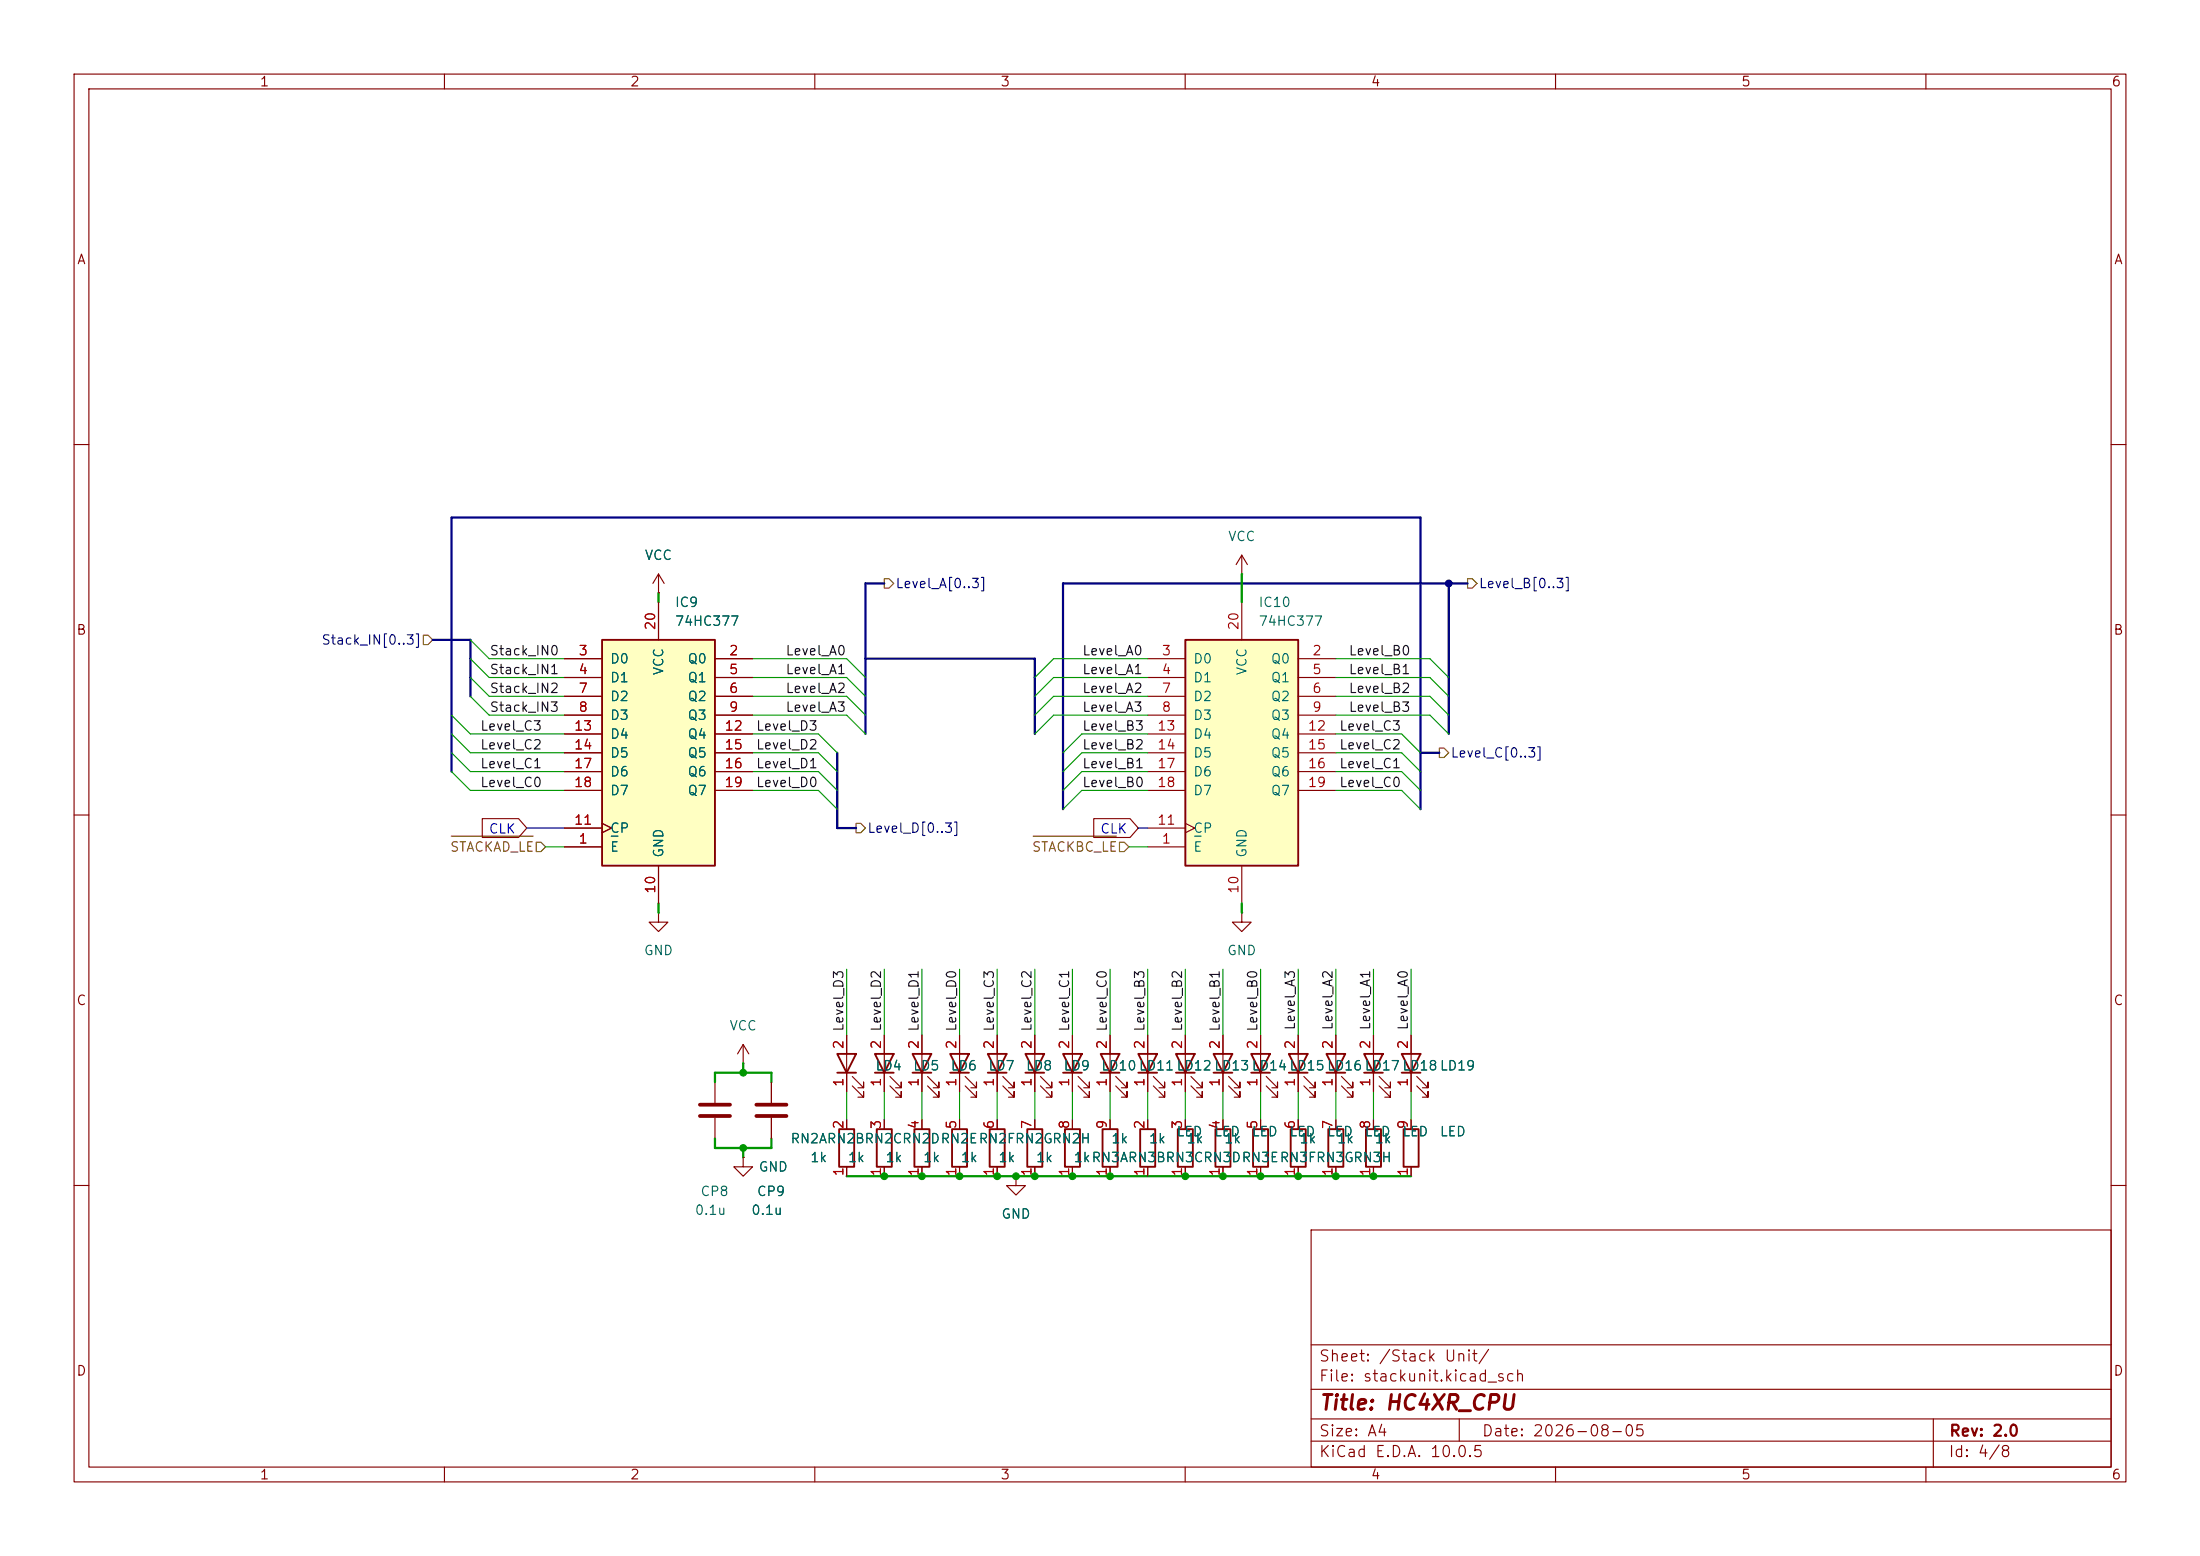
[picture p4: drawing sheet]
<svg xmlns="http://www.w3.org/2000/svg" width="297mm" height="210mm" viewBox="0 0 297 210" stroke-linecap="round" stroke-linejoin="round" font-family="sans-serif">
<g fill="none" stroke="#840000" stroke-width=".15">
<path d="M10 10h277v190h-277zM12 12h273v186h-273zM60 10v2M110 10v2M160 10v2M210 10v2M260 10v2M10 60h2M285 60h2M10 110h2M285 110h2M114.3 139.7v7.6"/>
<path d="M139.7 139.7v7.6M144.8 139.7v7.6M149.9 139.7v7.6M154.9 139.7v7.6M165.1 139.7v7.6M185.4 139.7v7.6M190.5 139.7v7.6M115.1 146.6l1.5 1.5v-.8v.8h-.8M115.1 145.3l1.5 1.5v-.7v.7h-.8M129.5 151.1v1.3M129.5 157.5v1.3M137.2 158.8v1.2h1.2l-1.2 1.3-1.3-1.3h1.3"/>
<path d="M137.2 158.8h.1M139.7 151.1v1.3M139.7 157.5v1.3M140.5 146.6l1.5 1.5v-.8v.8h-.8M140.5 145.3l1.5 1.5v-.7v.7h-.8M144.8 151.1v1.3M144.8 157.5v1.3M145.5 146.6l1.6 1.5v-.8v.8h-.8M145.5 145.3l1.6 1.5v-.7v.7h-.8M150.6 146.6l1.5 1.5v-.8v.8h-.7M150.6 145.3l1.5 1.5v-.7v.7h-.7M154.9 151.1v1.3"/>
<path d="M154.9 157.5v1.3M155.7 146.6l1.5 1.5v-.8v.8h-.7M155.7 145.3l1.5 1.5v-.7v.7h-.7M160 151.1v1.3M160 157.5v1.3M165.9 146.6l1.5 1.5v-.8v.8h-.8M165.9 145.3l1.5 1.5v-.7v.7h-.8M175.3 151.1v1.3M175.3 157.5v1.3M185.4 151.1v1.3M185.4 157.5v1.3M186.2 146.6l1.5 1.5v-.8v.8h-.8"/>
<path d="M186.2 145.3l1.5 1.5v-.7v.7h-.8M190.5 151.1v1.3M190.5 157.5v1.3M191.3 146.6l1.5 1.5v-.8v.8h-.8M191.3 145.3l1.5 1.5v-.7v.7h-.8M10 160h2M177 166h108v32h-108zM285 160h2M60 198v2M110 198v2M160 198v2M177 194.5h108"/>
<path d="M177 191.5h108M177 187.5h108M177 181.5h108M197 191.5v3M210 198v2M260 198v2M261 191.5v6.5"/>
</g>
<g fill="none" stroke="#840000" stroke-width=".25">
<path d="M113 142.2h2.6l-1.3 2.6zM113 144.8h2.6M128.5 152.4h2.1v5.1h-2.1zM138.4 142.2h2.6l-1.3 2.6zM138.4 144.8h2.6M138.7 152.4h2v5.1h-2zM143.5 142.2h2.5l-1.2 2.6zM143.5 144.8h2.5M143.8 152.4h2v5.1h-2zM148.6 142.2h2.5l-1.2 2.6zM148.6 144.8h2.5M153.7 142.2h2.5l-1.3 2.6z"/>
<path d="M153.7 144.8h2.5M153.9 152.4h2.1v5.1h-2.1zM159 152.4h2v5.1h-2zM163.8 142.2h2.6l-1.3 2.6zM163.8 144.8h2.6M174.2 152.4h2.1v5.1h-2.1zM184.1 142.2h2.6l-1.3 2.6zM184.1 144.8h2.6M184.4 152.4h2v5.1h-2zM189.2 142.2h2.6l-1.3 2.6zM189.2 144.8h2.6M189.5 152.4h2v5.1h-2z"/>
</g>
<path d="M160 86.4h15.3v30.4h-15.3z" fill="#ffffc2"/>
<g fill="none" stroke="#840000" stroke-width=".25">
<path d="M160 86.4h15.3v30.4h-15.3zM118.1 142.2h2.5l-1.2 2.6zM118.1 144.8h2.5M123.2 142.2h2.5l-1.2 2.6zM123.2 144.8h2.5M128.3 142.2h2.5l-1.3 2.6zM128.3 144.8h2.5M133.3 142.2h2.6l-1.3 2.6zM133.3 144.8h2.6M133.6 152.4h2v5.1h-2zM148.8 152.4h2.1v5.1h-2.1zM158.7 142.2h2.6l-1.3 2.6z"/>
<path d="M158.7 144.8h2.6M164.1 152.4h2v5.1h-2z"/>
</g>
<g fill="none" stroke="#840000" stroke-width=".15">
<path d="M88.9 77.5l-.8 1.2M88.9 77.5l.8 1.2M88.9 77.5v2.5M167.6 77.5h.1M167.6 74.9v2.6M167.6 74.9l.8 1.3M167.6 74.9l-.7 1.3M88.9 80h.1M154.9 88.9h5.1M154.9 91.4h5.1M154.9 94h5.1M154.9 96.5h5.1"/>
<path d="M154.9 99.1h5.1M167.6 81.3v5.1M175.3 88.9h5M175.3 91.4h5M175.3 94h5M175.3 96.5h5M175.3 99.1h5M154.9 114.3h5.1M154.9 111.8h5.1M154.9 101.6h5.1M154.9 104.1h5.1M154.9 106.7h5.1"/>
<path d="M160 111.1l1.3 .7-1.3 .6M167.6 116.8v5.1M175.3 101.6h5M175.3 104.1h5M175.3 106.7h5M119.4 139.7v7.6M124.5 139.7v7.6M129.5 139.7v7.6M134.6 139.7v7.6M160 139.7v7.6M167.6 123.2v1.3h1.3l-1.3 1.2-1.2-1.2h1.2M167.6 123.2h.1"/>
<path d="M120.1 146.6l1.6 1.5v-.8v.8h-.8M120.1 145.3l1.6 1.5v-.7v.7h-.8M125.2 146.6l1.5 1.5v-.8v.8h-.7M125.2 145.3l1.5 1.5v-.7v.7h-.7M130.3 146.6l1.5 1.5v-.8v.8h-.7M130.3 145.3l1.5 1.5v-.7v.7h-.7M134.6 151.1v1.3M134.6 157.5v1.3M135.4 146.6l1.5 1.5v-.8v.8h-.8M135.4 145.3l1.5 1.5v-.7v.7h-.8M149.9 151.1v1.3M149.9 157.5v1.3"/>
<path d="M160.8 146.6l1.5 1.5v-.8v.8h-.8M160.8 145.3l1.5 1.5v-.7v.7h-.8M165.1 151.1v1.3M165.1 157.5v1.3"/>
</g>
<path d="M161.3 112.9h.9" fill="none" stroke="#006464" stroke-width=".15"/>
<path d="M81.3 86.4h15.2v30.4h-15.2z" fill="#ffffc2"/>
<path d="M81.3 86.4h15.2v30.4h-15.2zM113.3 152.4h2v5.1h-2zM118.4 152.4h2v5.1h-2zM123.4 152.4h2.1v5.1h-2.1zM168.9 142.2h2.5l-1.2 2.6zM168.9 144.8h2.5M169.2 152.4h2v5.1h-2zM174 142.2h2.5l-1.2 2.6zM174 144.8h2.5M179.1 142.2h2.5l-1.3 2.6zM179.1 144.8h2.5M179.3 152.4h2.1v5.1h-2.1z" fill="none" stroke="#840000" stroke-width=".25"/>
<g fill="none" stroke="#840000" stroke-width=".15">
<path d="M76.2 88.9h5.1M76.2 91.4h5.1M76.2 94h5.1M76.2 96.5h5.1M76.2 99.1h5.1M88.9 80h.1M88.9 81.3v5.1M96.5 88.9h5.1M96.5 91.4h5.1M96.5 94h5.1M96.5 96.5h5.1M96.5 99.1h5.1"/>
<path d="M65.1 110.5h4.9l1.1 1.3-1.1 1.2h-4.9zM76.2 114.3h5.1M76.2 111.8h5.1M76.2 101.6h5.1M76.2 104.1h5.1M76.2 106.7h5.1M81.3 111.1l1.2 .7-1.2 .6M88.9 116.8v5.1M96.5 101.6h5.1M96.5 104.1h5.1M96.5 106.7h5.1M147.7 110.5h4.9l1.1 1.3-1.1 1.2h-4.9z"/>
<path d="M88.9 123.2v1.3h1.3l-1.3 1.2-1.3-1.2h1.3M88.9 123.2h.1M114.3 139.7v2.5M119.4 139.7v2.5M124.5 139.7v2.5M129.5 139.7v2.5M134.6 139.7v2.5M139.7 139.7v2.5M144.8 139.7v2.5M149.9 139.7v2.5M154.9 139.7v2.5M160 139.7v2.5"/>
<path d="M165.1 139.7v2.5M170.2 139.7v7.6M175.3 139.7v7.6M180.3 139.7v7.6M185.4 139.7v2.5M190.5 139.7v2.5M96.5 146.1v2.7M96.5 150.9v2.8M100.3 143.5h.1M100.3 156.2v1.3h1.3l-1.3 1.3-1.2-1.3h1.2M100.3 156.2h.1M100.3 141l-.7 1.2"/>
<path d="M100.3 141l.8 1.2M100.3 141v2.5M104.1 146.1v2.7M104.1 150.9v2.8M114.3 144.8v2.5M114.3 151.1v1.3M114.3 157.5v1.3M119.4 144.8v2.5M119.4 151.1v1.3M119.4 157.5v1.3M124.5 144.8v2.5M124.5 151.1v1.3"/>
<path d="M124.5 157.5v1.3M129.5 144.8v2.5M129.5 151.1v1.3M129.5 157.5v1.3M134.6 144.8v2.5M134.6 151.1v1.3M134.6 157.5v1.3M137.2 158.8h.1M139.7 144.8v2.5M139.7 151.1v1.3M139.7 157.5v1.3M144.8 144.8v2.5"/>
<path d="M144.8 151.1v1.3M144.8 157.5v1.3M149.9 144.8v2.5M149.9 151.1v1.3M149.9 157.5v1.3M154.9 144.8v2.5M154.9 151.1v1.3M154.9 157.5v1.3M160 144.8v2.5M160 151.1v1.3M160 157.5v1.3M165.1 144.8v2.5"/>
<path d="M165.1 151.1v1.3M165.1 157.5v1.3M170.2 151.1v1.3M170.2 157.5v1.3M170.9 146.6l1.6 1.5v-.8v.8h-.8M170.9 145.3l1.6 1.5v-.7v.7h-.8M175.3 151.1v1.3M175.3 157.5v1.3M176 146.6l1.5 1.5v-.8v.8h-.7M176 145.3l1.5 1.5v-.7v.7h-.7M180.3 151.1v1.3M180.3 157.5v1.3"/>
<path d="M181.1 146.6l1.5 1.5v-.8v.8h-.7M181.1 145.3l1.5 1.5v-.7v.7h-.7M185.4 144.8v2.5M185.4 151.1v1.3M185.4 157.5v1.3M190.5 144.8v2.5M190.5 151.1v1.3M190.5 157.5v1.3"/>
</g>
<path d="M82.5 112.9h.9" fill="none" stroke="#006464" stroke-width=".15"/>
<path d="M94.5 149.1h4.1M94.5 150.6h4.1M102.1 149.1h4.1M102.1 150.6h4.1" fill="none" stroke="#840000" stroke-width=".51"/>
<path d="M119.4 78.1h.6l.6 .6-.6 .7h-.6zM198.1 78.1h.7l.6 .6-.6 .7h-.7zM57.1 85.7h.7l.6 .7-.6 .6h-.7zM60.9 112.9h11.1M72.4 113.7h.6l.7 .6-.7 .6h-.6zM115.6 111.1h.6l.6 .7-.6 .6h-.6zM139.5 112.9h11.2M151.1 113.7h.7l.6 .6-.6 .6h-.7zM194.3 101h.6l.7 .6-.7 .6h-.6z" fill="none" stroke="#725600" stroke-width=".15"/>
<path d="M119.4 78.7h-2.6v20.4M195.6 78.7v20.4M198.1 78.7h-54.6v30.5M58.4 86.4h5.1v7.6M116.8 88.9h22.9v10.2M61 104.1v-34.2h130.8v39.3M113 101.6v10.2h2.6M191.8 101.6h2.5" fill="none" stroke="#000084" stroke-width=".3"/>
<g fill="none" stroke="#009600" stroke-width=".15">
<path d="M61 99.1l2.5 2.5h12.7M61 96.5l2.5 2.6h12.7M63.5 88.9l2.5 2.5h10.2M63.5 86.4l2.5 2.5h10.2M63.5 91.4l2.5 2.6h10.2M63.5 94l2.5 2.5h10.2M101.6 99.1h8.9l2.5 2.5M101.6 91.4h12.7l2.5 2.6M101.6 88.9h12.7l2.5 2.5M101.6 94h12.7l2.5 2.5M101.6 96.5h12.7l2.5 2.6M154.9 99.1h-8.9l-2.5 2.5"/>
<path d="M154.9 91.4h-12.7l-2.5 2.6M154.9 88.9h-12.7l-2.5 2.5M154.9 94h-12.7l-2.5 2.5M154.9 96.5h-12.7l-2.5 2.6M180.3 99.1h8.9l2.6 2.5M180.3 91.4h12.7l2.6 2.6M180.3 88.9h12.7l2.6 2.5M180.3 94h12.7l2.6 2.5M180.3 96.5h12.7l2.6 2.6M61 104.1l2.5 2.6h12.7M61 101.6l2.5 2.5h12.7M73.7 114.3h2.5"/>
<path d="M101.6 101.6h8.9l2.5 2.5M101.6 106.7h8.9l2.5 2.5M101.6 104.1h8.9l2.5 2.6M152.4 114.3h2.5M154.9 101.6h-8.9l-2.5 2.5M154.9 106.7h-8.9l-2.5 2.5M154.9 104.1h-8.9l-2.5 2.6M180.3 101.6h8.9l2.6 2.5M180.3 106.7h8.9l2.6 2.5M180.3 104.1h8.9l2.6 2.6M114.3 130.8v8.9M119.4 130.8v8.9"/>
<path d="M124.5 130.8v8.9M129.5 130.8v8.9M134.6 130.8v8.9M139.7 130.8v8.9M144.8 130.8v8.9M149.9 130.8v8.9M154.9 130.8v8.9M160 130.8v8.9M165.1 130.8v8.9M170.2 130.8v8.9M175.3 130.8v8.9M180.3 130.8v8.9"/>
<path d="M185.4 130.8v8.9M190.5 130.8v8.9M114.3 147.3v3.8M119.4 147.3v3.8M124.5 147.3v3.8M129.5 147.3v3.8M134.6 147.3v3.8M139.7 147.3v3.8M144.8 147.3v3.8M149.9 147.3v3.8M154.9 147.3v3.8M160 147.3v3.8"/>
<path d="M165.1 147.3v3.8M170.2 147.3v3.8M175.3 147.3v3.8M180.3 147.3v3.8M185.4 147.3v3.8M190.5 147.3v3.8"/>
</g>
<path d="M167.6 77.5v3.8M88.9 80v1.3M88.9 121.9v1.3M167.6 121.9v1.3M96.5 146.1v-1.3h7.6v1.3M96.5 153.7v1.2h7.6v-1.2M100.3 143.5v1.3M100.3 154.9v1.3M114.3 158.8h76.2" fill="none" stroke="#009600" stroke-width=".3"/>
<path d="M71.1 111.8h5.1M153.7 111.8h1.2" fill="none" stroke="#0000c2" stroke-width=".15"/>
<g fill="#009600" stroke="#009600" stroke-width=".14">
<circle cx="160" cy="158.8" r=".46"/>
<circle cx="149.9" cy="158.8" r=".46"/>
<circle cx="144.8" cy="158.8" r=".46"/>
<circle cx="185.4" cy="158.8" r=".46"/>
<circle cx="180.3" cy="158.8" r=".46"/>
<circle cx="175.3" cy="158.8" r=".46"/>
<circle cx="170.2" cy="158.8" r=".46"/>
<circle cx="165.1" cy="158.8" r=".46"/>
<circle cx="124.5" cy="158.8" r=".46"/>
<circle cx="119.4" cy="158.8" r=".46"/>
<circle cx="100.3" cy="154.9" r=".46"/>
<circle cx="100.3" cy="144.8" r=".46"/>
<circle cx="134.6" cy="158.8" r=".46"/>
<circle cx="137.2" cy="158.8" r=".46"/>
<circle cx="139.7" cy="158.8" r=".46"/>
<circle cx="129.5" cy="158.8" r=".46"/>
</g>
<circle cx="195.6" cy="78.7" r=".46" fill="#000084" stroke="#000084" stroke-width=".14"/>
<text font-size="2" fill="#840000" x="178" y="190.8">Title: HC4XR_CPU</text>
<g font-size="1.5" fill="#840000">
<text x="178" y="184.1">Sheet: /Stack Unit/</text>
<text x="178" y="186.8">File: stackunit.kicad_sch</text>
<text x="178" y="197">KiCad E.D.A. 10.0.5</text>
<text x="178" y="194.2">Size: A4</text>
<text x="200" y="194.2">Date: 2026-08-05</text>
<text x="263" y="197">Id: 4/8</text>
<text x="263" y="194.2">Rev: 2.0</text>
</g>
<g font-size="1.3" fill="#840000">
<text x="35" y="12">1</text>
<text x="85" y="12">2</text>
<text x="135" y="12">3</text>
<text x="185" y="12">4</text>
<text x="235" y="12">5</text>
<text x="285" y="12">6</text>
<text x="10.3" y="36">A</text>
<text x="285.3" y="36">A</text>
<text x="10.2" y="86">B</text>
<text x="285.2" y="86">B</text>
<text x="10.2" y="136">C</text>
<text x="285.2" y="136">C</text>
<text x="10.2" y="186">D</text>
<text x="285.2" y="186">D</text>
<text x="35" y="200">1</text>
<text x="85" y="200">2</text>
<text x="135" y="200">3</text>
<text x="185" y="200">4</text>
<text x="235" y="200">5</text>
<text x="285" y="200">6</text>
</g>
<g font-size="1.3" fill="#006464">
<text x="87" y="75.9">VCC</text>
<text x="165.7" y="73.4">VCC</text>
<text x="91" y="82.2">IC9</text>
<text x="169.8" y="82.2">IC10</text>
<text x="82.3" y="89.9">D0</text>
<text x="91" y="84.8">74HC377</text>
<text x="92.7" y="89.9">Q0</text>
<text x="161" y="89.9">D0</text>
<text x="169.8" y="84.8">74HC377</text>
<text x="171.5" y="89.9">Q0</text>
<text x="82.3" y="92.4">D1</text>
<text x="82.3" y="94.9">D2</text>
<text x="89.9" y="91.2" transform="rotate(-90 89.9 91.2)">VCC</text>
<text x="92.7" y="92.4">Q1</text>
<text x="92.7" y="94.9">Q2</text>
<text x="161" y="92.4">D1</text>
<text x="161" y="94.9">D2</text>
<text x="168.6" y="91.2" transform="rotate(-90 168.6 91.2)">VCC</text>
<text x="171.5" y="92.4">Q1</text>
<text x="171.5" y="94.9">Q2</text>
<text x="82.3" y="97.5">D3</text>
<text x="82.3" y="100">D4</text>
<text x="92.7" y="97.5">Q3</text>
<text x="92.7" y="100">Q4</text>
<text x="161" y="97.5">D3</text>
<text x="161" y="100">D4</text>
<text x="171.5" y="97.5">Q3</text>
<text x="171.5" y="100">Q4</text>
<text x="82.3" y="102.6">D5</text>
<text x="82.3" y="105.1">D6</text>
<text x="82.3" y="107.6">D7</text>
<text x="92.7" y="102.6">Q5</text>
<text x="92.7" y="105.1">Q6</text>
<text x="92.7" y="107.6">Q7</text>
<text x="161" y="102.6">D5</text>
<text x="161" y="105.1">D6</text>
<text x="161" y="107.6">D7</text>
<text x="171.5" y="102.6">Q5</text>
<text x="171.5" y="105.1">Q6</text>
<text x="171.5" y="107.6">Q7</text>
<text x="82.3" y="112.7">CP</text>
<text x="161" y="112.7">CP</text>
<text x="82.3" y="115.3">E</text>
<text x="89.9" y="115.9" transform="rotate(-90 89.9 115.9)">GND</text>
<text x="161" y="115.3">E</text>
<text x="168.6" y="115.9" transform="rotate(-90 168.6 115.9)">GND</text>
<text x="86.8" y="129.2">GND</text>
<text x="165.6" y="129.2">GND</text>
<text x="98.4" y="139.4">VCC</text>
<text x="118.1" y="144.8">LD4</text>
<text x="123.2" y="144.8">LD5</text>
<text x="128.3" y="144.8">LD6</text>
<text x="133.3" y="144.8">LD7</text>
<text x="138.4" y="144.8">LD8</text>
<text x="143.5" y="144.8">LD9</text>
<text x="148.6" y="144.8">LD10LD11LD12LD13LD14LD15LD16LD17LD18LD19</text>
<text x="106.6" y="154.6">RN2ARN2BRN2CRN2DRN2ERN2FRN2GRN2H</text>
<text x="149.9" y="154.6">1k</text>
<text x="155" y="154.6">1k</text>
<text x="158.7" y="153.7">LED</text>
<text x="160.1" y="154.6">1k</text>
<text x="163.8" y="153.7">LED</text>
<text x="165.2" y="154.6">1k</text>
<text x="168.9" y="153.7">LED</text>
<text x="174" y="153.7">LED</text>
<text x="175.3" y="154.6">1k</text>
<text x="179.1" y="153.7">LED</text>
<text x="180.4" y="154.6">1k</text>
<text x="184.1" y="153.7">LED</text>
<text x="185.5" y="154.6">1k</text>
<text x="189.2" y="153.7">LED</text>
<text x="194.3" y="153.7">LED</text>
<text x="94.5" y="161.7">CP8</text>
<text x="102.1" y="161.7">CP9</text>
<text x="102.3" y="158.4">GND</text>
<text x="109.3" y="157.2">1k</text>
<text x="114.4" y="157.2">1k</text>
<text x="119.4" y="157.2">1k</text>
<text x="124.5" y="157.2">1k</text>
<text x="129.6" y="157.2">1k</text>
<text x="134.7" y="157.2">1k</text>
<text x="139.8" y="157.2">1k</text>
<text x="144.8" y="157.2">1kRN3ARN3BRN3CRN3DRN3ERN3FRN3GRN3H</text>
<text x="93.7" y="164.3">0.1u</text>
<text x="101.3" y="164.3">0.1u</text>
<text x="135.1" y="164.8">GND</text>
</g>
<g font-size="1.3" fill="#000084">
<text x="120.8" y="79.7">Level_A[0..3]</text>
<text x="199.6" y="79.7">Level_B[0..3]</text>
<text x="43.3" y="87.3">Stack_IN[0..3]</text>
<text x="195.7" y="102.6">Level_C[0..3]</text>
<text x="117" y="112.7">Level_D[0..3]</text>
</g>
<g font-size="1.3" fill="#0f0f0f">
<text x="66" y="88.8">Stack_IN0</text>
<text x="106" y="88.8">Level_A0</text>
<text x="146" y="88.8">Level_A0</text>
<text x="182" y="88.8">Level_B0</text>
<text x="66" y="91.3">Stack_IN1</text>
<text x="66" y="93.9">Stack_IN2</text>
<text x="106" y="93.9">Level_A2</text>
<text x="106" y="91.3">Level_A1</text>
<text x="146" y="91.3">Level_A1</text>
<text x="146" y="93.9">Level_A2</text>
<text x="182" y="93.9">Level_B2</text>
<text x="182" y="91.3">Level_B1</text>
<text x="64.7" y="98.9">Level_C3</text>
<text x="64.7" y="101.5">Level_C2</text>
<text x="66" y="96.4">Stack_IN3</text>
<text x="102" y="98.9">Level_D3</text>
<text x="102" y="101.5">Level_D2</text>
<text x="106" y="96.4">Level_A3</text>
<text x="146" y="96.4">Level_A3</text>
<text x="146" y="101.5">Level_B2</text>
<text x="146" y="98.9">Level_B3</text>
<text x="180.7" y="98.9">Level_C3</text>
<text x="180.7" y="101.5">Level_C2</text>
<text x="182" y="96.4">Level_B3</text>
<text x="64.7" y="106.6">Level_C0</text>
<text x="64.7" y="104">Level_C1</text>
<text x="102" y="104">Level_D1</text>
<text x="102" y="106.6">Level_D0</text>
<text x="146" y="104">Level_B1</text>
<text x="146" y="106.6">Level_B0</text>
<text x="180.7" y="104">Level_C1</text>
<text x="180.7" y="106.6">Level_C0</text>
<text x="114.2" y="139.3" transform="rotate(-90 114.2 139.3)">Level_D3</text>
<text x="119.3" y="139.3" transform="rotate(-90 119.3 139.3)">Level_D2</text>
<text x="124.3" y="139.3" transform="rotate(-90 124.3 139.3)">Level_D1</text>
<text x="129.4" y="139.3" transform="rotate(-90 129.4 139.3)">Level_D0</text>
<text x="134.5" y="139.3" transform="rotate(-90 134.5 139.3)">Level_C3</text>
<text x="139.6" y="139.3" transform="rotate(-90 139.6 139.3)">Level_C2</text>
<text x="144.7" y="139.3" transform="rotate(-90 144.7 139.3)">Level_C1</text>
<text x="149.7" y="139.3" transform="rotate(-90 149.7 139.3)">Level_C0</text>
<text x="154.8" y="139.3" transform="rotate(-90 154.8 139.3)">Level_B3</text>
<text x="159.9" y="139.3" transform="rotate(-90 159.9 139.3)">Level_B2</text>
<text x="165" y="139.3" transform="rotate(-90 165 139.3)">Level_B1</text>
<text x="170.1" y="139.3" transform="rotate(-90 170.1 139.3)">Level_B0</text>
<text x="175.1" y="139.1" transform="rotate(-90 175.1 139.1)">Level_A3</text>
<text x="180.2" y="139.1" transform="rotate(-90 180.2 139.1)">Level_A2</text>
<text x="185.3" y="139.1" transform="rotate(-90 185.3 139.1)">Level_A1</text>
<text x="190.4" y="139.1" transform="rotate(-90 190.4 139.1)">Level_A0</text>
</g>
<g font-size="1.3" fill="#a90000">
<text x="78" y="88.8">3</text>
<text x="88.8" y="85.2" transform="rotate(-90 88.8 85.2)">20</text>
<text x="98.3" y="88.8">2</text>
<text x="156.7" y="88.8">3</text>
<text x="167.5" y="85.2" transform="rotate(-90 167.5 85.2)">20</text>
<text x="177.1" y="88.8">2</text>
<text x="78" y="91.3">4</text>
<text x="78" y="93.8">7</text>
<text x="98.3" y="91.3">5</text>
<text x="98.3" y="93.8">6</text>
<text x="156.7" y="91.3">4</text>
<text x="156.7" y="93.8">7</text>
<text x="177.1" y="91.3">5</text>
<text x="177.1" y="93.8">6</text>
<text x="77.4" y="98.9">13</text>
<text x="77.4" y="101.5">14</text>
<text x="78" y="96.4">8</text>
<text x="97.7" y="98.9">12</text>
<text x="97.7" y="101.5">15</text>
<text x="98.3" y="96.4">9</text>
<text x="156.1" y="98.9">13</text>
<text x="156.1" y="101.5">14</text>
<text x="156.7" y="96.4">8</text>
<text x="176.5" y="98.9">12</text>
<text x="176.5" y="101.5">15</text>
<text x="177.1" y="96.4">9</text>
<text x="77.4" y="104">17</text>
<text x="77.4" y="106.5">18</text>
<text x="97.7" y="104">16</text>
<text x="97.7" y="106.5">19</text>
<text x="156.1" y="104">17</text>
<text x="156.1" y="106.5">18</text>
<text x="176.5" y="104">16</text>
<text x="176.5" y="106.5">19</text>
<text x="77.4" y="111.6">11</text>
<text x="156.1" y="111.6">11</text>
<text x="78" y="114.2">1</text>
<text x="156.7" y="114.2">1</text>
<text x="88.8" y="120.7" transform="rotate(-90 88.8 120.7)">10</text>
<text x="167.5" y="120.7" transform="rotate(-90 167.5 120.7)">10</text>
<text x="114.2" y="141.7" transform="rotate(-90 114.2 141.7)">2</text>
<text x="119.2" y="141.7" transform="rotate(-90 119.2 141.7)">2</text>
<text x="124.3" y="141.7" transform="rotate(-90 124.3 141.7)">2</text>
<text x="129.4" y="141.7" transform="rotate(-90 129.4 141.7)">2</text>
<text x="134.5" y="141.7" transform="rotate(-90 134.5 141.7)">2</text>
<text x="139.6" y="141.7" transform="rotate(-90 139.6 141.7)">2</text>
<text x="144.6" y="141.7" transform="rotate(-90 144.6 141.7)">2</text>
<text x="149.7" y="141.7" transform="rotate(-90 149.7 141.7)">2</text>
<text x="154.8" y="141.7" transform="rotate(-90 154.8 141.7)">2</text>
<text x="159.9" y="141.7" transform="rotate(-90 159.9 141.7)">2</text>
<text x="165" y="141.7" transform="rotate(-90 165 141.7)">2</text>
<text x="170" y="141.7" transform="rotate(-90 170 141.7)">2</text>
<text x="175.1" y="141.7" transform="rotate(-90 175.1 141.7)">2</text>
<text x="180.2" y="141.7" transform="rotate(-90 180.2 141.7)">2</text>
<text x="185.3" y="141.7" transform="rotate(-90 185.3 141.7)">2</text>
<text x="190.4" y="141.7" transform="rotate(-90 190.4 141.7)">2</text>
<text x="114.2" y="146.8" transform="rotate(-90 114.2 146.8)">1</text>
<text x="119.2" y="146.8" transform="rotate(-90 119.2 146.8)">1</text>
<text x="124.3" y="146.8" transform="rotate(-90 124.3 146.8)">1</text>
<text x="129.4" y="146.8" transform="rotate(-90 129.4 146.8)">1</text>
<text x="134.5" y="146.8" transform="rotate(-90 134.5 146.8)">1</text>
<text x="139.6" y="146.8" transform="rotate(-90 139.6 146.8)">1</text>
<text x="144.6" y="146.8" transform="rotate(-90 144.6 146.8)">1</text>
<text x="149.7" y="146.8" transform="rotate(-90 149.7 146.8)">1</text>
<text x="154.8" y="146.8" transform="rotate(-90 154.8 146.8)">1</text>
<text x="159.9" y="146.8" transform="rotate(-90 159.9 146.8)">1</text>
<text x="165" y="146.8" transform="rotate(-90 165 146.8)">1</text>
<text x="170" y="146.8" transform="rotate(-90 170 146.8)">1</text>
<text x="175.1" y="146.8" transform="rotate(-90 175.1 146.8)">1</text>
<text x="180.2" y="146.8" transform="rotate(-90 180.2 146.8)">1</text>
<text x="185.3" y="146.8" transform="rotate(-90 185.3 146.8)">1</text>
<text x="190.4" y="146.8" transform="rotate(-90 190.4 146.8)">1</text>
<text x="114.2" y="152.5" transform="rotate(-90 114.2 152.5)">2</text>
<text x="119.2" y="152.5" transform="rotate(-90 119.2 152.5)">3</text>
<text x="124.3" y="152.5" transform="rotate(-90 124.3 152.5)">4</text>
<text x="129.4" y="152.5" transform="rotate(-90 129.4 152.5)">5</text>
<text x="134.5" y="152.5" transform="rotate(-90 134.5 152.5)">6</text>
<text x="139.6" y="152.5" transform="rotate(-90 139.6 152.5)">7</text>
<text x="144.6" y="152.5" transform="rotate(-90 144.6 152.5)">8</text>
<text x="149.7" y="152.5" transform="rotate(-90 149.7 152.5)">9</text>
<text x="154.8" y="152.5" transform="rotate(-90 154.8 152.5)">2</text>
<text x="159.9" y="152.5" transform="rotate(-90 159.9 152.5)">3</text>
<text x="165" y="152.5" transform="rotate(-90 165 152.5)">4</text>
<text x="170" y="152.5" transform="rotate(-90 170 152.5)">5</text>
<text x="175.1" y="152.5" transform="rotate(-90 175.1 152.5)">6</text>
<text x="180.2" y="152.5" transform="rotate(-90 180.2 152.5)">7</text>
<text x="185.3" y="152.5" transform="rotate(-90 185.3 152.5)">8</text>
<text x="190.4" y="152.5" transform="rotate(-90 190.4 152.5)">9</text>
<text x="114.2" y="158.8" transform="rotate(-90 114.2 158.8)">1</text>
<text x="119.2" y="158.8" transform="rotate(-90 119.2 158.8)">1</text>
<text x="124.3" y="158.8" transform="rotate(-90 124.3 158.8)">1</text>
<text x="129.4" y="158.8" transform="rotate(-90 129.4 158.8)">1</text>
<text x="134.5" y="158.8" transform="rotate(-90 134.5 158.8)">1</text>
<text x="139.6" y="158.8" transform="rotate(-90 139.6 158.8)">1</text>
<text x="144.6" y="158.8" transform="rotate(-90 144.6 158.8)">1</text>
<text x="149.7" y="158.8" transform="rotate(-90 149.7 158.8)">1</text>
<text x="154.8" y="158.8" transform="rotate(-90 154.8 158.8)">1</text>
<text x="159.9" y="158.8" transform="rotate(-90 159.9 158.8)">1</text>
<text x="165" y="158.8" transform="rotate(-90 165 158.8)">1</text>
<text x="170" y="158.8" transform="rotate(-90 170 158.8)">1</text>
<text x="175.1" y="158.8" transform="rotate(-90 175.1 158.8)">1</text>
<text x="180.2" y="158.8" transform="rotate(-90 180.2 158.8)">1</text>
<text x="185.3" y="158.8" transform="rotate(-90 185.3 158.8)">1</text>
<text x="190.4" y="158.8" transform="rotate(-90 190.4 158.8)">1</text>
</g>
<g font-size="1.3" fill="#0000c2">
<text x="65.9" y="112.8">CLK</text>
<text x="148.4" y="112.8">CLK</text>
</g>
<g font-size="1.3" fill="#725600">
<text x="60.7" y="115.3">STACKAD_LE</text>
<text x="139.2" y="115.3">STACKBC_LE</text>
</g>
</svg>
